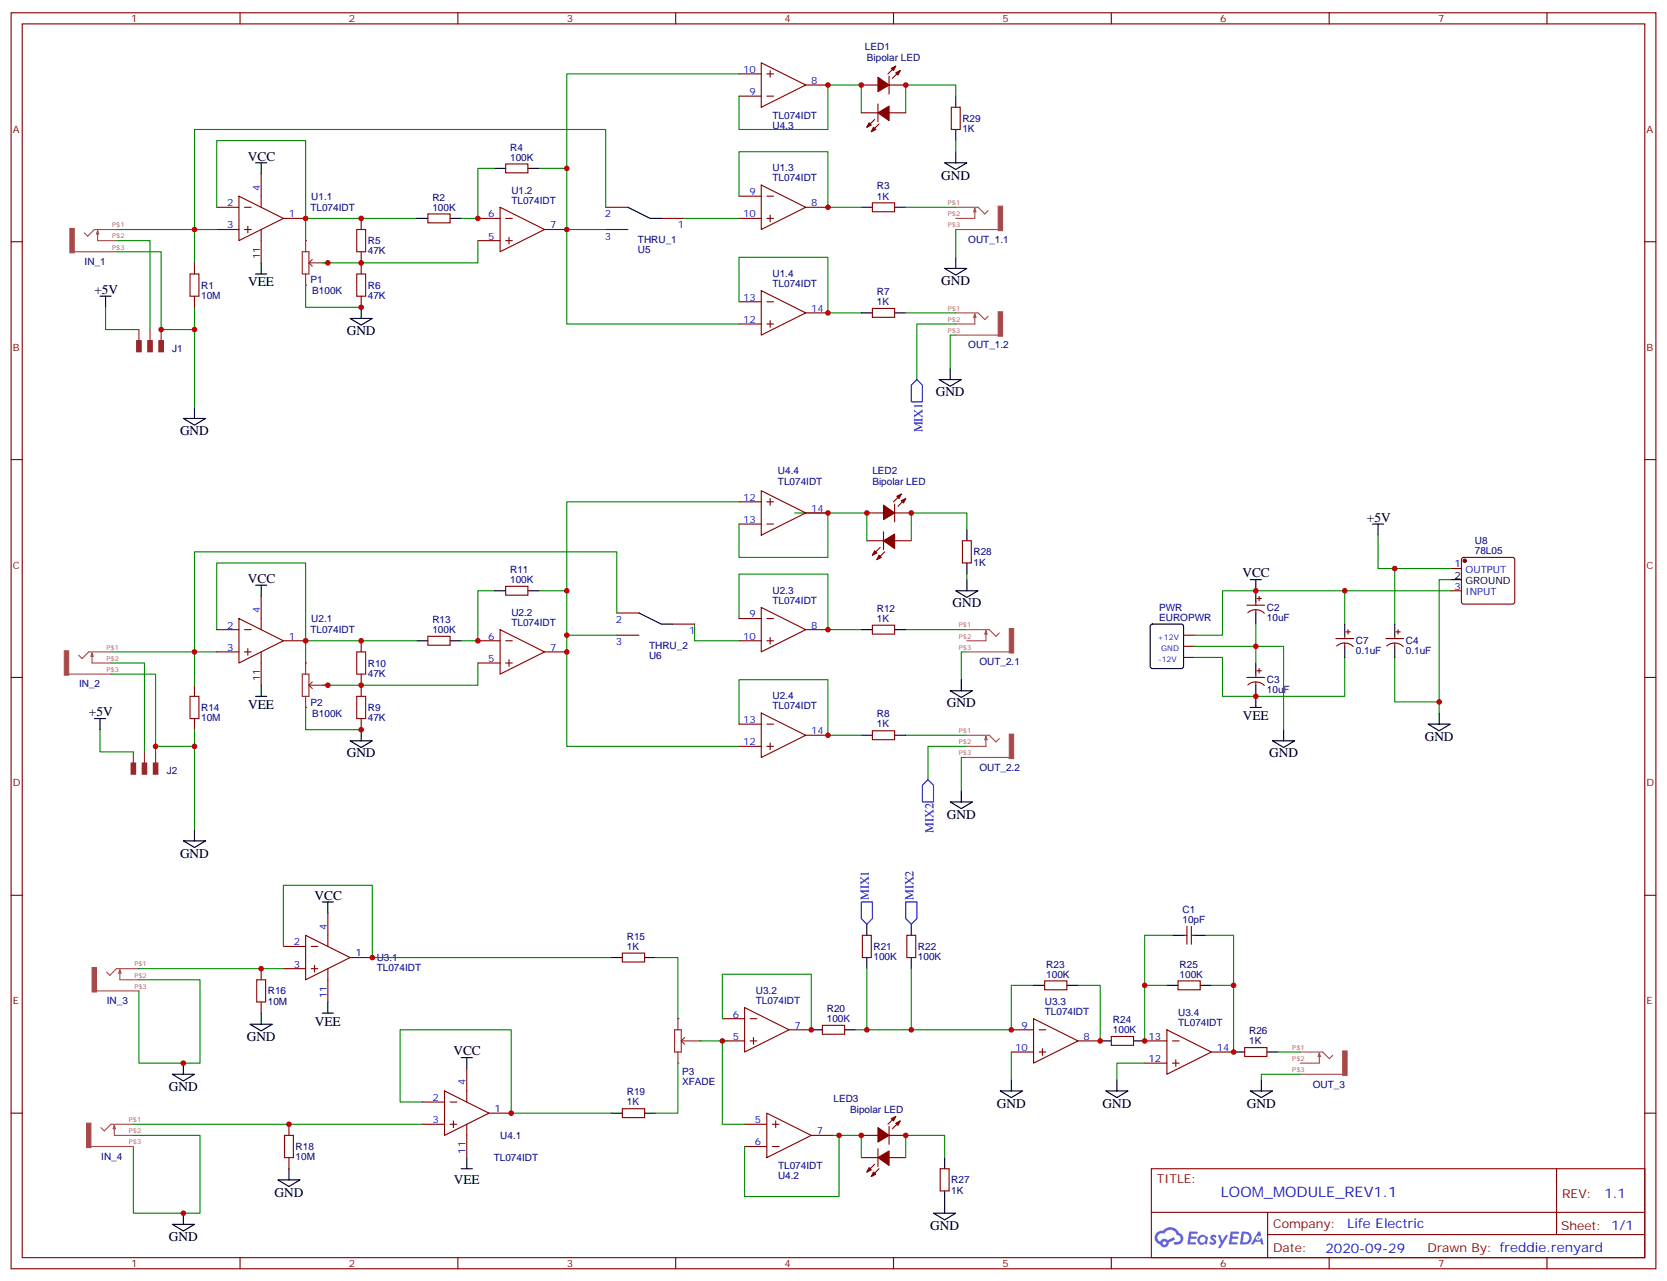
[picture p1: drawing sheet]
<svg xmlns="http://www.w3.org/2000/svg" width="529mm" height="407mm" viewBox="0 0 529 407" stroke-linecap="round" stroke-linejoin="round" font-family="sans-serif">
<g fill="none" stroke="#870000" stroke-width=".35">
<path d="M3.5 4.1h522.1v398.6h-522.1zM7.1 7.6h515v391.6h-515zM76.2 4.1v3.5M145.3 4.1v3.5M214.5 4.1v3.5M283.6 4.1v3.5M352.8 4.1v3.5M421.9 4.1v3.5M491.1 4.1v3.5M3.5 76.7h3.6M522.1 76.7h3.5M3.5 145.9h3.6"/>
<path d="M522.1 145.9h3.5M3.5 215h3.6M522.1 215h3.5M3.5 284.2h3.6M522.1 284.2h3.5M3.5 353.3h3.6M522.1 353.3h3.5M365.5 370.9h156.6v28.3h-156.6zM494.1 371v20.8M76.2 399.2v3.5M145.3 399.2v3.5M214.5 399.2v3.5"/>
<path d="M283.6 399.2v3.5M352.8 399.2v3.5M365.5 384.8h156.5M402.4 391.8h119.6M402.4 384.8v14.1M421.9 399.2v3.5M491.1 399.2v3.5"/>
</g>
<g fill="#5487ff">
<path d="M384.5 392.1a1.22 1.22 0 0 1 1.7 .3l-.4 .6a.47 .47 0 0 0-.3-.4 .47 .47 0 0 0-.6 .1l.2 .3a1.14 1.14 0 0 1 .8 1.7 1.14 1.14 0 0 1-1.9 0l-.2-.2 .4-.5 .8 .4a.29 .29 0 0 0 .3-.2 .29 .29 0 0 0-.3-.4 1.04 1.04 0 0 1-.5-1.7z"/>
<path d="M377.5 390.9h2.3l.4 .2-.2 .5h-1.8l-.1 .9h1.5l.3 .3-.4 .4h-1.5l-.2 1.1 1.7 .1 .2 .3-.2 .3h-2.6z"/>
<path d="M390.6 390.9l2.7 .2-.1 .5h-1.9l-.1 .9h1.5l.4 .3-.4 .4h-1.6l-.2 1.1 1.8 .1 .2 .3-.2 .3h-2.7z"/>
<path d="M399.4 390.9h.7l.3 1.2-.6 .3a.69 .69 0 0 0-1 .3 .69 .69 0 0 0 .4 1 .69 .69 0 0 0 .9-.6l.5-.3 .5 2.2h-.7l-.3-.9h-1.7l-.5 .9h-.9z"/>
<path d="M386.6 392h.8l.6 1.8 1.1-1.8h.8l-2.5 4.1h-.8l.9-1.5z"/>
<path d="M394.2 390.9l-.6 4.1h1.3a2.11 2.11 0 0 0 2.5-2.1 2.11 2.11 0 0 0-2.6-2zM394.9 391.6a1.43 1.43 0 0 1 1.6 1.6 1.43 1.43 0 0 1-2 1.1z"/>
<path d="M380.5 392.5a1.54 1.54 0 0 0-.1 2.1 1.54 1.54 0 0 0 2.1 .2l.7 .2 .2-2.3-.5-.3a1.49 1.49 0 0 0-2.4 .1zM380.7 393.5a.95 .95 0 0 1 1.9 0 .95 .95 0 0 1-1.9 0z"/>
<path d="M367.2 391.2a2.18 2.18 0 0 0 1 3.8 1.44 1.44 0 0 0 1.7 .9 1.44 1.44 0 0 0 1.1-1.5l2.1-1-.5-.7-1.9 .9a1.47 1.47 0 0 0-2.4 .5 1.39 1.39 0 0 1-.7-2 1.39 1.39 0 0 1 2-.4 2.12 2.12 0 0 1 2.2-1.3 2.12 2.12 0 0 1 1.8 1.6 1.14 1.14 0 0 1 1.1 1.5 1.14 1.14 0 0 1-1.6 .7 .43 .43 0 0 0-.5 .3 .43 .43 0 0 0 .4 .5 1.98 1.98 0 0 0 2.5-1.2 1.98 1.98 0 0 0-1.3-2.5 3.1 3.1 0 0 0-5.2-.7l-.9 .1zM369.1 394.5a.55 .55 0 0 1 1.1 0 .55 .55 0 0 1-1.1 0z"/>
<circle cx="399.4" cy="393" r=".26"/>
</g>
<g fill="none" stroke="#870000" stroke-width=".35">
<path d="M82.9 55.2v10.6M160.5 52h7.1v2.9h-7.1zM241.7 58.7l14.1 7.1-14.1 7zM68.8 72.8h7M68.8 65.8h7M75.8 62.3l14.2 7-14.2 7.1zM77.6 72.8h2.1M77.6 65.8h2.1M78.7 71.8v2.1M82.9 72.8v10.6M90 69.3h7M114.7 69.3v3.5"/>
<path d="M114.7 79.9v7.1M135.8 67.9h7.1v2.8h-7.1zM151.7 69.3h7M151.7 76.4h7M158.7 65.8l14.2 7-14.2 7.1zM160.5 69.3h2.1M160.5 76.4h2.1M161.6 75.3v2.1M172.9 72.8h7M234.6 69.3h7.1M234.6 62.3h7.1M243.4 69.3h2.1"/>
<path d="M243.4 62.3h2.1M244.5 68.3v2.1M255.8 65.8h7M276.9 64.4h7.1v2.8h-7.1zM61.7 83.4v3.6M61.7 94v3.5M114.7 94v3.5M234.6 95.8h7.1M241.7 92.3l14.1 7-14.1 7.1zM243.4 95.8h2.1M255.8 99.3h7M234.6 102.8h7.1"/>
<path d="M243.4 102.8h2.1M244.5 101.8v2.1M97 296.9l14.1 7-14.1 7.1zM104.1 289.8v10.6M90 300.4h7M90 307.4h7M98.8 300.4h2.1M98.8 307.4h2.1M99.8 306.4v2.1M104.1 307.4v10.6M111.1 303.9h7.1M236.4 319.8l14.1 7-14.1 7.1z"/>
<path d="M229.3 330.4h7.1M229.3 323.3h7.1M238.1 330.4h2.1M238.1 323.3h2.1M239.2 329.3v2.1M250.5 326.8h7M321 326.8h7.1M321 333.9h7.1M328.1 323.3l14.1 7.1-14.1 7zM329.8 326.8h2.2M329.8 333.9h2.2M330.9 332.8v2.2"/>
<path d="M342.2 330.4h7M363.4 330.4h7M363.4 337.4h7M370.4 326.8l14.1 7.1-14.1 7.1zM372.2 330.4h2.1M372.2 337.4h2.1M373.2 336.4v2.1M384.5 333.9h7.1"/>
</g>
<path d="M23.6 79.9h9.9M31 73.2v3.2h2.5M31 73.2l.3 1.1h-.7zM33.5 72.8h-3.6l-2.1 2.2-1-1.1M33.6 79.9h3.4M33.6 76.4h3.4M33.6 72.8h3.4" fill="none" stroke="#a64a4a" stroke-width=".35"/>
<path d="M22.2 72.5h1.4v7.8h-1.4z" fill="#a64a4a" stroke="#a64a4a" stroke-width=".32"/>
<path d="M157 53.4h-5.3v15.9h-5.3M37 76.4h10.6v28.2M37 79.9h14.2v24.7h10.5v-7.1M37 72.8h31.8M61.7 72.8v10.6M68.8 65.8v-21.2h28.2v24.7h35.3M151.7 76.4v7h-37" fill="none" stroke="#008700" stroke-width=".35"/>
<path d="M96 79.9h2.1v7.1h-2.1zM97 76.4v3.5M97 87v3.5M98.4 83.4h5.7M99.1 82.4l-1 1 1 1.1M44.1 104.6v3.5M46.9 109.9h.7M47.6 104.6v3.5M51.2 104.6v3.5" fill="none" stroke="#8c2424" stroke-width=".35"/>
<g fill="#8c2424" stroke="#8c2424" stroke-width=".35">
<path d="M46.9 108.1h1.4v3.6h-1.4z"/>
<path d="M50.4 108.1h1.5v3.6h-1.5z"/>
<path d="M43.4 108.1h1.4v3.6h-1.4z"/>
</g>
<path d="M113.2 72.8h2.9v7.1h-2.9zM60.3 87h2.8v7h-2.8zM113.2 87h2.9v7h-2.9z" fill="none" stroke="#a10000" stroke-width=".35"/>
<path d="M157 53.4h3.5M167.6 53.4h3.5M132.3 69.3h3.5M142.9 69.3h3.5M273.4 65.8h3.5M284 65.8h3.5M114.7 97.5v3.6M111.1 101.1h7.1l-3.5 2.1z" fill="none" stroke="#000" stroke-width=".35"/>
<g fill="#8c2424">
<circle cx="97" cy="90.5" r=".18"/>
<circle cx="97" cy="76.4" r=".18"/>
<circle cx="104.1" cy="83.4" r=".18"/>
</g>
<path d="M214.1 326.8h2.2v7.1h-2.2zM215.2 323.3v3.5M215.2 333.9v3.5M216.6 330.4h5.6M217.3 329.3l-1 1.1 1 1" fill="none" stroke="#8c2424" stroke-width=".35"/>
<g fill="#8c2424">
<circle cx="215.2" cy="337.4" r=".18"/>
<circle cx="215.2" cy="323.3" r=".18"/>
<circle cx="222.2" cy="330.4" r=".18"/>
</g>
<g fill="none" stroke="#008700" stroke-width=".35">
<path d="M171.1 53.4h8.8v19.4h12.4M97 69.3v7.1M179.9 72.8v30h54.7M217 69.3h17.6M234.6 62.3v-14.1h28.2v17.6h10.6M287.5 65.8h15.9M303.4 72.8v8.9M33.5 97.5v7.1h10.6M97 90.5v7h17.7M102.3 83.4h12.4M234.6 95.8v-14.1h28.2v17.6h10.6M171.1 187.5h8.8v14.1h15.9"/>
<path d="M195.8 194.6v-19.4h-134.1v31.7M220.5 198.1v5.3h14.1M234.6 196.3v-14.1h28.2v17.6h10.6M287.5 199.8h19.4M97 203.4v7M102.3 217.5h12.4M179.9 201.6v35.3h54.7M306.9 206.9h-1.7v8.8M31.7 231.6v7.1h10.6M97 224.5v7.1h17.7M234.6 229.8v-14.1h28.2v17.7h10.6M287.5 233.4h19.4"/>
<path d="M306.9 236.9h-12.3v10.6M306.9 240.4h-1.7v10.6"/>
</g>
<path d="M192.3 65.8h7M192.3 72.8h7M209.9 69.3h7.1M276.9 97.9h7.1v2.8h-7.1zM195.8 194.6h7M213.4 198.1h7.1M195.8 201.6h7M276.9 232h7.1v2.8h-7.1z" fill="none" stroke="#870000" stroke-width=".35"/>
<g fill="none" stroke="#000" stroke-width=".35">
<path d="M81.1 51.7h3.6M82.9 51.7v3.5M199.3 65.8l7.1 3.5h3.5M31.7 94h3.6M33.5 94v3.5M81.1 87h3.6M82.9 83.4v3.6M273.4 99.3h3.5M284 99.3h3.5M299.9 85.2h7l-3.5 2.1zM303.4 81.7v3.5M301.6 116.9v3.6"/>
<path d="M298.1 120.5h7.1l-3.6 2.1zM81.1 185.7h3.6M82.9 185.7v3.6M202.8 194.6l7.1 3.5h3.5M82.9 217.5v3.5M301.6 219.3h7.1l-3.5 2.1zM305.2 215.7v3.6M30 228.1h3.5M31.7 228.1v3.5M81.1 221h3.6M273.4 233.4h3.5M284 233.4h3.5"/>
<path d="M301.6 254.5h7.1l-3.5 2.1zM305.2 251v3.5"/>
</g>
<g fill="none" stroke="#a64a4a" stroke-width=".35">
<path d="M303.4 72.8h3.5M303.4 69.3h3.5M303.4 65.8h3.5M307 72.8h9.9M307 65.8h3.5l2.1 2.1 1.1-1M309.4 66.1v3.2h-2.4M309.4 66.1l.4 1.1h-.7zM303.4 99.3h3.5M307 99.3h3.5l2.1 2.1 1.1-1M309.4 99.7v3.1h-2.4M309.4 99.7l.4 1h-.7zM303.4 106.4h3.5"/>
<path d="M303.4 102.8h3.5M307 106.4h9.9M306.9 199.8h3.5M310.5 199.8h3.5l2.1 2.2 1.1-1.1M306.9 206.9h3.5M306.9 203.4h3.5M310.5 206.9h9.9M313 200.2v3.2h-2.5M313 200.2l.3 1.1h-.7zM306.9 236.9h3.5M306.9 233.4h3.5M310.5 233.4h3.5l2.1 2.1 1.1-1.1"/>
<path d="M313 233.7v3.2h-2.5M313 233.7l.3 1.1h-.7zM306.9 240.4h3.5M310.5 240.4h9.9"/>
</g>
<g fill="#a64a4a" stroke="#a64a4a" stroke-width=".32">
<path d="M316.9 65.4h1.4v7.8h-1.4z"/>
<path d="M316.9 99h1.4v7.7h-1.4z"/>
<path d="M320.4 233h1.4v7.8h-1.4z"/>
<path d="M320.4 199.5h1.4v7.8h-1.4z"/>
</g>
<path d="M291 120.5l1.8 1.7v5.3h-3.5v-5.3zM294.6 247.5l1.7 1.7v5.3h-3.5v-5.3z" fill="none" stroke="#00f" stroke-width=".35"/>
<path d="M96 214h2.1v7h-2.1zM97 210.4v3.6M98.4 217.5h5.7M99.1 216.4l-1 1.1 1 1M97 221v3.5" fill="none" stroke="#8c2424" stroke-width=".35"/>
<g fill="#8c2424">
<circle cx="97" cy="224.5" r=".18"/>
<circle cx="97" cy="210.4" r=".18"/>
<circle cx="104.1" cy="217.5" r=".18"/>
</g>
<g fill="none" stroke="#008700" stroke-width=".35">
<path d="M234.6 30.5v10.6h28.2v-14.1h10.6v8.8M234.6 23.5h-54.7v29.9M303.4 30.5v-3.5h-15.9v8.8M303.4 44.6v3.6M192.3 65.8v-24.7h-130.6v31.7M287.5 99.3h15.9M61.7 104.6v24.7M303.4 102.8h-12.4v17.7M303.4 106.4h-1.8v10.5M234.6 159.3h-54.7v28.2M252.2 162.8h10.6M262.8 162.8v14.1h-28.2v-10.6"/>
<path d="M262.8 162.8h12.4v8.8M306.9 168.1v-5.3h-17.6v8.8M437.4 169.9v10.5h23M68.8 199.8v-21.1h28.2v24.7h35.3M157 187.5h-5.3v15.9h-5.3M306.9 182.2v1.8M398.6 198.1v12.3M426.9 198.1v-10.6h-38.8v14.1h-8.9M426.9 187.5h33.5M442.7 180.4v17.7M460.4 184h-3.6v42.3M35.3 210.4h10.6v28.3"/>
<path d="M35.3 214h14.1v24.7M35.3 206.9h33.5M61.7 206.9v10.6M151.7 210.4v7.1h-37M379.2 208.7h8.9v12.3h38.8v-12.3M379.2 205.1h28.3v26.5M442.7 208.7v14.1h14.1M49.4 236.9h12.3M61.7 231.6v31.7M372.2 296.9h-8.8v15.8M382.8 296.9h8.8v15.8M44.1 311h19.4v26.4h-19.4v-22.9"/>
<path d="M44.1 307.4h45.9M90 300.4v-19.4h28.2v22.9h75.8M208.1 303.9h7.1v19.4M275.2 307.4v19.4h-3.6M289.3 307.4v19.4M328.1 312.7h-7.1v14.1h-45.8M342.2 312.7h7v17.7M370.4 312.7h-7v17.7M384.5 312.7h7.1v21.2M215.2 337.4v15.9h-7.1M222.2 330.4h8.9M229.3 323.3v-14.1h28.2v17.6"/>
<path d="M229.3 330.4v26.4h7.1M321 333.9v8.8M363.4 337.4h-8.9v5.3M405.7 333.9h7M42.3 356.8h91.8M134.1 349.8h-7.1v-23h35.3v26.5h31.7M412.7 341h-12.3v1.7M42.3 360.4h21.2v24.7h-21.2v-21.2M264.6 360.4h8.8v7M266.3 360.4v19.4h-29.9v-15.9M287.5 367.4v-7h12.4v7"/>
</g>
<g fill="none" stroke="#000" stroke-width=".35">
<path d="M303.4 30.5v3.5M299.9 51.7h7l-3.5 2.1zM303.4 41.1v3.5M303.4 48.2v3.5M58.2 132.8h7.1l-3.6 2.1zM61.7 129.3v3.5M306.9 168.1v3.5M306.9 178.7v3.5M435.7 166.3h3.5M437.4 166.3v3.6M157 187.5h3.5M167.6 187.5h3.5"/>
<path d="M273.4 199.8h3.5M284 199.8h3.5M303.4 187.5h7l-3.5 2.1zM306.9 184v3.5M365.4 198.3l.4-.2h9.2l.5 .2 .2 .5v12.7l-.2 .5-.5 .2h-9.2l-.5-.2-.2-.5v-12.7zM396.9 184h3.5M398.6 184v7M398.6 194.6v3.5M426.9 198.1v3.5M442.7 198.1v3.5M460.4 184h3.5M132.3 203.4h3.5"/>
<path d="M142.9 203.4h3.5M398.6 210.4v3.6M398.6 217.5v7M426.9 205.1v3.6M442.7 205.1v3.6M111.1 235.1h7.1l-3.5 2.1zM114.7 231.6v3.5M396.9 224.5h3.5M403.9 235.1h7.1l-3.5 2.1zM407.5 231.6v3.5M453.3 229.8h7.1l-3.6 2.2zM456.8 226.3v3.5"/>
<path d="M58.2 266.9h7.1l-3.6 2.1zM61.7 263.3v3.6M102.3 286.3h3.5M104.1 286.3v3.5M275.2 293.3v3.6M289.3 293.3v3.6M372.2 296.9h3.5M379.2 296.9h3.6M104.1 318v3.6M194 303.9h3.6M204.6 303.9h3.5M275.2 303.9v3.5"/>
<path d="M289.3 303.9v3.5M328.1 312.7h3.5M338.7 312.7h3.5M370.4 312.7h3.5M381 312.7h3.5M58.2 337.4v3.6M79.4 325.1h7l-3.5 2.1zM82.9 321.6v3.5M102.3 321.6h3.5M146.4 335.7h3.5M148.2 335.7v3.5M257.5 326.8h3.6"/>
<path d="M268.1 326.8h3.5M349.2 330.4h3.6M359.8 330.4h3.6M391.6 333.9h3.5M402.2 333.9h3.5M54.7 341h7l-3.5 2.1zM194 353.3h3.6M204.6 353.3h3.5M317.5 346.3h7.1l-3.6 2.1zM321 342.7v3.6M351 346.3h7.1l-3.6 2.1zM354.5 342.7v3.6"/>
<path d="M396.9 346.3h7l-3.5 2.1zM400.4 342.7v3.6M88.2 374.5h7l-3.5 2.1zM91.7 370.9v3.6M146.4 370.9h3.5M148.2 367.4v3.5M299.9 367.4v3.5M299.9 378v7.1M54.7 388.6h7l-3.5 2.1zM58.2 385.1v3.5M296.3 385.1h7.1l-3.5 2.1z"/>
</g>
<path d="M113.2 206.9h2.9v7.1h-2.9zM60.3 221h2.8v7.1h-2.8zM113.2 221h2.9v7.1h-2.9zM81.5 311h2.8v7h-2.8zM90.3 360.4h2.8v7h-2.8z" fill="none" stroke="#a10000" stroke-width=".35"/>
<g fill="none" stroke="#870000" stroke-width=".35">
<path d="M241.7 19.9l14.1 7.1-14.1 7zM234.6 30.5h7.1M234.6 23.5h7.1M243.4 30.5h2.1M243.4 23.5h2.1M244.5 22.4v2.1M255.8 27h7M273.4 27h5.3M273.4 35.8h5.3M277.6 37.9l-2.4 2.5M278.7 33v5.6M279 39.3l-2.4 2.5"/>
<path d="M282.2 24.2v5.6M282.2 27h5.3M282.2 35.8h5.3M284.3 21l-2.4 2.5M285.8 22.4l-2.5 2.5M302 34h2.8v7.1h-2.8zM234.6 159.3h7.1M241.7 155.8l14.1 7-14.1 7.1zM243.4 159.3h2.1M244.5 158.2v2.1M284 160v5.6M286.1 156.8l-2.5 2.5"/>
<path d="M287.5 158.2l-2.5 2.5M234.6 166.3h7.1M243.4 166.3h2.1M255.8 162.8h7M275.2 162.8h5.3M275.2 171.6h5.3M279.4 173.7l-2.5 2.5M280.5 168.8v5.6M280.8 175.2l-2.5 2.4M284 162.8h5.3M284 171.6h5.3M305.5 171.6h2.8v7.1h-2.8z"/>
<path d="M464.1 177.1l.5-.2h15.5l.5 .2 .2 .5v13.4l-.2 .5-.5 .2h-15.5l-.5-.2-.2-.5v-13.4zM68.8 199.8h7M75.8 196.3l14.2 7.1-14.2 7zM77.6 199.8h2.1M82.9 189.3v10.5M158.7 199.8l14.2 7.1-14.2 7.1zM160.5 186.1h7.1v2.8h-7.1zM234.6 196.3h7.1M241.7 192.8l14.1 7-14.1 7.1zM243.4 196.3h2.1M255.8 199.8h7M276.9 198.4h7.1v2.9h-7.1z"/>
<path d="M395.8 192.1h5.7M396.1 194.5a3.8 3.8 0 0 1 5.2 .1M398.6 191v1.1M398.6 193.5v1.1M399 190h1.4M399.7 189.3v1.4M427.9 199.8v1.5M443.8 199.8v1.5M460.4 180.4h3.5M460.4 187.5h3.5M61.7 217.5v3.5M68.8 206.9h7"/>
<path d="M77.6 206.9h2.1M78.7 205.8v2.2M82.9 206.9v10.6M90 203.4h7M114.7 203.4v3.5M114.7 214v7M135.8 202h7.1v2.8h-7.1zM151.7 203.4h7M151.7 210.4h7M160.5 203.4h2.1M160.5 210.4h2.1M161.6 209.4v2.1"/>
<path d="M172.9 206.9h7M234.6 203.4h7.1M243.4 203.4h2.1M244.5 202.3v2.1M375.7 208.7h3.5M375.7 205.1h3.5M375.7 201.6h3.5M395.8 215h5.7M396.1 217.4a3.8 3.8 0 0 1 5.2 .2M398.6 214v1M398.6 216.4v1.1M399 212.9h1.4"/>
<path d="M399.7 212.2v1.4M424 202.7h5.7M424.3 205.1a3.8 3.8 0 0 1 5.3 .1M426.9 201.6v1.1M426.9 204.1v1M427.2 200.6h1.4M439.9 202.7h5.7M440.2 205.1a3.8 3.8 0 0 1 5.2 .1M442.7 201.6v1.1M442.7 204.1v1M443.1 200.6h1.4M61.7 228.1v3.5"/>
<path d="M114.7 228.1v3.5M234.6 229.8h7.1M234.6 236.9h7.1M241.7 226.3l14.1 7.1-14.1 7zM243.4 229.8h2.1M243.4 236.9h2.1M244.5 235.8v2.1M255.8 233.4h7M273.8 296.9h2.8v7h-2.8zM287.9 296.9h2.8v7h-2.8zM375.7 296.9h1.1M376.8 294v5.7"/>
<path d="M378.2 294v5.7M378.2 296.9h1M82.9 307.4v3.6M82.9 318v3.6M197.6 302.5h7v2.8h-7zM331.6 311.3h7.1v2.8h-7.1zM373.9 311.3h7.1v2.8h-7.1zM148.2 339.2v10.6M261.1 325.4h7v2.9h-7zM352.8 329h7v2.8h-7zM395.1 332.5h7.1v2.8h-7.1zM91.7 356.8v3.6"/>
<path d="M134.1 349.8h7M134.1 356.8h7M141.1 346.3l14.1 7-14.1 7.1zM142.9 349.8h2.1M142.9 356.8h2.1M143.9 355.8v2.1M148.2 356.8v10.6M155.2 353.3h7.1M197.6 351.9h7v2.8h-7zM236.4 356.8h7M243.4 353.3l14.1 7.1-14.1 7zM245.2 356.8h2.1"/>
<path d="M246.2 355.8v2.1M282.2 357.5v5.7M284.3 354.4l-2.4 2.4M285.8 355.8l-2.5 2.4M91.7 367.4v3.5M236.4 363.9h7M245.2 363.9h2.1M257.5 360.4h7.1M273.4 360.4h5.3M273.4 367.4h5.3M277.6 369.5l-2.4 2.5M278.7 364.6v5.6"/>
<path d="M279 370.9l-2.4 2.5M282.2 360.4h5.3M282.2 367.4h5.3M298.4 370.9h2.9v7.1h-2.9z"/>
</g>
<path d="M42.3 238.7v3.5M45.9 238.7v3.5M49.4 238.7v3.5M45.2 243.9h.7" fill="none" stroke="#8c2424" stroke-width=".35"/>
<g fill="#8c2424" stroke="#8c2424" stroke-width=".35">
<path d="M45.2 242.2h1.4v3.5h-1.4z"/>
<path d="M48.7 242.2h1.4v3.5h-1.4z"/>
<path d="M41.6 242.2h1.4v3.5h-1.4z"/>
</g>
<g fill="none" stroke="#a64a4a" stroke-width=".35">
<path d="M21.8 214h9.9M29.2 207.3v3.1h2.5M29.2 207.3l.4 1h-.7zM31.7 206.9h-3.5l-2.2 2.1-1-1M31.8 214h3.5M31.8 210.4h3.5M31.8 206.9h3.5M30.6 314.5h9.9M38 307.8v3.2h2.5M38 307.8l.4 1.1h-.7zM40.5 307.4h-3.5l-2.1 2.2-1.1-1.1M40.6 314.5h3.5"/>
<path d="M40.6 311h3.5M40.6 307.4h3.5M412.7 337.4h3.5M412.7 333.9h3.5M416.3 333.9h3.6l2.1 2.1 1-1M418.8 334.3v3.1h-2.5M418.8 334.3l.4 1h-.7zM36.3 357.2v3.2h2.4M36.3 357.2l.3 1h-.7zM38.7 356.8h-3.5l-2.1 2.2-1.1-1.1M38.9 356.8h3.4M412.7 341h3.5"/>
<path d="M416.3 341h9.9M28.9 363.9h9.8M38.9 363.9h3.4M38.9 360.4h3.4"/>
</g>
<g fill="#a64a4a" stroke="#a64a4a" stroke-width=".32">
<path d="M20.4 206.6h1.4v7.7h-1.4z"/>
<path d="M29.2 307.1h1.4v7.8h-1.4z"/>
<path d="M27.5 356.5h1.4v7.7h-1.4z"/>
<path d="M426.2 333.6h1.4v7.7h-1.4z"/>
</g>
<path d="M273.4 286.3h3.5v5.3l-1.7 1.7-1.8-1.7zM287.5 286.3h3.5v5.3l-1.7 1.7-1.8-1.7z" fill="none" stroke="#00f" stroke-width=".35"/>
<g fill="#870000" stroke="#870000" stroke-width=".35">
<path d="M284.3 356.5l1.5-.7-.8 1.4z"/>
<path d="M282.9 355.1l1.4-.7-.7 1.4z"/>
<path d="M278.7 357.9l3.5 2.5-3.5 2.1z"/>
<path d="M286.1 158.9l1.4-.7-.7 1.4z"/>
<path d="M284.7 157.5l1.4-.7-.7 1.4z"/>
<path d="M280.5 160.3l3.5 2.5-3.5 2.1z"/>
<path d="M284.3 23.1l1.5-.7-.8 1.4z"/>
<path d="M282.9 21.7l1.4-.7-.7 1.4z"/>
<path d="M278.7 24.5l3.5 2.5-3.5 2.1z"/>
<path d="M275.9 39l.7 .7-1.4 .7z"/>
<path d="M277.3 40.4l.7 .7-1.4 .7z"/>
<path d="M278.7 35.8l3.5-2.1v4.6z"/>
<path d="M277.6 174.8l.7 .7-1.4 .7z"/>
<path d="M279 176.2l.8 .7-1.5 .7z"/>
<path d="M280.5 171.6l3.5-2.1v4.6z"/>
<path d="M275.9 370.6l.7 .7-1.4 .7z"/>
<path d="M277.3 372l.7 .7-1.4 .7z"/>
<path d="M278.7 367.4l3.5-2.1v4.6z"/>
<circle cx="465" cy="178" r=".53"/>
</g>
<g fill="#c00">
<circle cx="61.7" cy="72.8" r=".88"/>
<circle cx="51.2" cy="104.6" r=".88"/>
<circle cx="97" cy="69.3" r=".88"/>
<circle cx="114.7" cy="69.3" r=".88"/>
<circle cx="114.7" cy="83.4" r=".88"/>
<circle cx="114.7" cy="97.5" r=".88"/>
<circle cx="104.1" cy="83.4" r=".88"/>
<circle cx="151.7" cy="69.3" r=".88"/>
<circle cx="179.9" cy="72.8" r=".88"/>
<circle cx="262.8" cy="65.8" r=".88"/>
<circle cx="262.8" cy="99.3" r=".88"/>
<circle cx="262.8" cy="233.4" r=".88"/>
<circle cx="262.8" cy="199.8" r=".88"/>
<circle cx="151.7" cy="203.4" r=".88"/>
<circle cx="104.1" cy="217.5" r=".88"/>
<circle cx="114.7" cy="231.6" r=".88"/>
<circle cx="114.7" cy="217.5" r=".88"/>
<circle cx="61.7" cy="206.9" r=".88"/>
<circle cx="97" cy="203.4" r=".88"/>
<circle cx="114.7" cy="203.4" r=".88"/>
<circle cx="58.2" cy="337.4" r=".88"/>
<circle cx="118.2" cy="303.9" r=".88"/>
<circle cx="58.2" cy="385.1" r=".88"/>
<circle cx="257.5" cy="326.8" r=".88"/>
<circle cx="275.2" cy="326.8" r=".88"/>
<circle cx="289.3" cy="326.8" r=".88"/>
<circle cx="321" cy="326.8" r=".88"/>
<circle cx="349.3" cy="330.4" r=".88"/>
<circle cx="363.4" cy="330.4" r=".88"/>
<circle cx="363.4" cy="312.7" r=".88"/>
<circle cx="391.6" cy="312.7" r=".88"/>
<circle cx="391.6" cy="333.9" r=".88"/>
<circle cx="398.6" cy="205.1" r=".88"/>
<circle cx="398.6" cy="187.5" r=".88"/>
<circle cx="398.6" cy="221" r=".88"/>
<circle cx="426.9" cy="187.5" r=".88"/>
<circle cx="442.7" cy="180.4" r=".88"/>
<circle cx="456.8" cy="222.8" r=".88"/>
<circle cx="229.3" cy="330.4" r=".88"/>
<circle cx="179.9" cy="187.5" r=".88"/>
<circle cx="179.9" cy="53.4" r=".88"/>
<circle cx="91.7" cy="356.8" r=".88"/>
<circle cx="162.3" cy="353.3" r=".88"/>
<circle cx="82.9" cy="307.4" r=".88"/>
<circle cx="179.9" cy="201.6" r=".88"/>
<circle cx="179.9" cy="206.9" r=".88"/>
<circle cx="61.7" cy="104.6" r=".88"/>
<circle cx="287.5" cy="27" r=".88"/>
<circle cx="273.4" cy="27" r=".88"/>
<circle cx="262.8" cy="27" r=".88"/>
<circle cx="262.8" cy="162.8" r=".88"/>
<circle cx="275.2" cy="162.8" r=".88"/>
<circle cx="289.3" cy="162.8" r=".88"/>
<circle cx="61.7" cy="236.9" r=".88"/>
<circle cx="49.4" cy="236.9" r=".88"/>
<circle cx="287.5" cy="360.4" r=".88"/>
<circle cx="273.4" cy="360.4" r=".88"/>
<circle cx="266.3" cy="360.4" r=".88"/>
</g>
<text font-size="4.6" fill="#00f" x="387.6" y="380">LOOM_MODULE_REV1.1</text>
<g font-size="4.2">
<text x="78.7" y="51">VCC</text>
<text x="298.8" y="57">GND</text>
<text x="30" y="93.3">+5V</text>
<text x="78.8" y="90.9">VEE</text>
<text x="298.8" y="90.5">GND</text>
<text x="110.1" y="106.4">GND</text>
<text x="297" y="125.8">GND</text>
<text x="57.1" y="138.1">GND</text>
<text x="433.9" y="165.6">+5V</text>
<text x="78.7" y="185">VCC</text>
<text x="394.4" y="183.3">VCC</text>
<text x="302.3" y="192.8">GND</text>
<text x="28.2" y="227.4">+5V</text>
<text x="78.8" y="225">VEE</text>
<text x="300.6" y="224.5">GND</text>
<text x="394.5" y="228.5">VEE</text>
<text x="452.3" y="235.1">GND</text>
<text x="110.1" y="240.4">GND</text>
<text x="402.9" y="240.4">GND</text>
<text x="300.6" y="259.8">GND</text>
<text x="57.1" y="272.2">GND</text>
<text x="99.8" y="285.6">VCC</text>
<text x="100" y="325.5">VEE</text>
<text x="78.3" y="330.4">GND</text>
<text x="143.9" y="335">VCC</text>
<text x="53.6" y="346.3">GND</text>
<text x="316.4" y="351.5">GND</text>
<text x="350" y="351.5">GND</text>
<text x="395.8" y="351.5">GND</text>
<text x="144.1" y="375.9">VEE</text>
<text x="87.1" y="379.8">GND</text>
<text x="53.6" y="393.9">GND</text>
<text x="295.3" y="390.3">GND</text>
</g>
<g font-size="4.2" fill="#00f">
<text x="509.3" y="380.2">1.1</text>
<text x="427.7" y="389.8">Life Electric</text>
<text x="420.7" y="397.6">2020-09-29</text>
</g>
<g font-size="3.9" fill="#00f">
<text x="292.8" y="137.3" transform="rotate(-90 292.8 137.3)">MIX1</text>
<text x="296.3" y="264.3" transform="rotate(-90 296.3 264.3)">MIX2</text>
<text x="275.7" y="285.7" transform="rotate(-90 275.7 285.7)">MIX1</text>
<text x="289.9" y="285.8" transform="rotate(-90 289.9 285.8)">MIX2</text>
</g>
<g font-size="3.9" fill="#800">
<text x="367.2" y="375.5">TITLE:</text>
<text x="495.9" y="380.2">REV:</text>
<text x="404.1" y="389.7">Company:</text>
<text x="495.5" y="390.3">Sheet: 1/1</text>
<text x="404.1" y="397.4">Date:</text>
<text x="453.2" y="397.5">Drawn By: freddie.renyard</text>
</g>
<g font-size="3.2" fill="#800">
<text x="41.6" y="7.1">1</text>
<text x="110.8" y="7.1">2</text>
<text x="179.9" y="7.1">3</text>
<text x="249.1" y="7.1">4</text>
<text x="318.2" y="7.1">5</text>
<text x="387.3" y="7.1">6</text>
<text x="456.5" y="7.1">7</text>
<text x="4.1" y="42.2">A</text>
<text x="522.6" y="42.2">A</text>
<text x="4.1" y="111.3">B</text>
<text x="522.6" y="111.3">B</text>
<text x="4.1" y="180.4">C</text>
<text x="522.6" y="180.4">C</text>
<text x="4.1" y="249.6">D</text>
<text x="522.6" y="249.6">D</text>
<text x="4.1" y="318.7">E</text>
<text x="522.6" y="318.7">E</text>
<text x="41.6" y="402.2">1</text>
<text x="110.8" y="402.2">2</text>
<text x="179.9" y="402.2">3</text>
<text x="249.1" y="402.2">4</text>
<text x="318.2" y="402.2">5</text>
<text x="387.3" y="402.2">6</text>
<text x="456.5" y="402.2">7</text>
</g>
<g font-size="3.2" fill="#000080">
<text x="274.6" y="15.8">LED1</text>
<text x="275.2" y="19.3">Bipolar LED</text>
<text x="245.2" y="37.7">TL074IDT</text>
<text x="245.2" y="40.9">U4.3</text>
<text x="305.5" y="41.9">1K</text>
<text x="305.5" y="38.7">R29</text>
<text x="161.9" y="47.8">R4</text>
<text x="161.9" y="51">100K</text>
<text x="245.2" y="57.5">TL074IDT</text>
<text x="245.2" y="54.4">U1.3</text>
<text x="98.8" y="63.4">U1.1</text>
<text x="137.2" y="63.7">R2</text>
<text x="162.3" y="64.6">TL074IDT</text>
<text x="162.3" y="61.5">U1.2</text>
<text x="278.4" y="63.3">1K</text>
<text x="278.4" y="60.1">R3</text>
<text x="98.5" y="66.9">TL074IDT</text>
<text x="137.2" y="66.9">100K</text>
<text x="116.8" y="77.5">R5</text>
<text x="202.5" y="77.1">THRU_1</text>
<text x="307.4" y="77.1">OUT_1.1</text>
<text x="116.8" y="80.7">47K</text>
<text x="202.5" y="80.3">U5</text>
<text x="26.8" y="84.1">IN_1</text>
<text x="98.5" y="89.9">P1</text>
<text x="245.2" y="87.9">U1.4</text>
<text x="63.9" y="94.8">10M</text>
<text x="63.9" y="91.6">R1</text>
<text x="99.1" y="93.4">B100K</text>
<text x="116.8" y="94.8">47K</text>
<text x="116.8" y="91.6">R6</text>
<text x="245.2" y="91.1">TL074IDT</text>
<text x="278.4" y="93.6">R7</text>
<text x="278.4" y="96.8">1K</text>
<text x="54.7" y="111.7">J1</text>
<text x="307.4" y="110.6">OUT_1.2</text>
<text x="246.9" y="154">TL074IDT</text>
<text x="246.9" y="150.5">U4.4</text>
<text x="276.9" y="154">Bipolar LED</text>
<text x="276.9" y="150.5">LED2</text>
<text x="468.2" y="172.7">U8</text>
<text x="309" y="179.5">1K</text>
<text x="309" y="176.3">R28</text>
<text x="468.1" y="175.9">78L05</text>
<text x="161.9" y="185">100K</text>
<text x="161.9" y="181.8">R11</text>
<text x="245.2" y="191.6">TL074IDT</text>
<text x="245.2" y="188.5">U2.3</text>
<text x="98.8" y="197.5">U2.1</text>
<text x="137.2" y="197.7">R13</text>
<text x="162.3" y="195.5">U2.2</text>
<text x="278.4" y="197.4">1K</text>
<text x="278.4" y="194.2">R12</text>
<text x="368" y="197">EUROPWR</text>
<text x="368" y="194">PWR</text>
<text x="402.2" y="197.1">10uF</text>
<text x="402.2" y="193.9">C2</text>
<text x="98.5" y="201">TL074IDT</text>
<text x="137.2" y="200.9">100K</text>
<text x="162.3" y="198.7">TL074IDT</text>
<text x="206" y="205.8">THRU_2</text>
<text x="206" y="209">U6</text>
<text x="430.4" y="207.7">0.1uF</text>
<text x="430.4" y="204.5">C7</text>
<text x="446.3" y="207.7">0.1uF</text>
<text x="446.3" y="204.5">C4</text>
<text x="116.8" y="214.8">47K</text>
<text x="116.8" y="211.6">R10</text>
<text x="310.9" y="211.1">OUT_2.1</text>
<text x="25.1" y="218.2">IN_2</text>
<text x="245.2" y="222">U2.4</text>
<text x="402.2" y="220.1">10uF</text>
<text x="402.2" y="216.9">C3</text>
<text x="63.9" y="225.7">R14</text>
<text x="98.5" y="223.9">P2</text>
<text x="99.1" y="227.4">B100K</text>
<text x="116.8" y="225.7">R9</text>
<text x="245.2" y="225.1">TL074IDT</text>
<text x="278.4" y="227.7">R8</text>
<text x="63.9" y="228.9">10M</text>
<text x="116.8" y="228.9">47K</text>
<text x="278.4" y="230.9">1K</text>
<text x="52.9" y="245.7">J2</text>
<text x="310.9" y="244.7">OUT_2.2</text>
<text x="375.4" y="293">10pF</text>
<text x="375.4" y="289.8">C1</text>
<text x="199" y="298.3">R15</text>
<text x="119.6" y="305.1">U3.1</text>
<text x="199" y="301.4">1K</text>
<text x="277.3" y="304.7">100K</text>
<text x="277.3" y="301.6">R21</text>
<text x="291.4" y="304.7">100K</text>
<text x="291.4" y="301.6">R22</text>
<text x="119.6" y="308.3">TL074IDT</text>
<text x="332.1" y="310.3">100K</text>
<text x="332.1" y="307.1">R23</text>
<text x="374.5" y="310.3">100K</text>
<text x="374.5" y="307.1">R25</text>
<text x="85" y="315.6">R16</text>
<text x="239.9" y="315.5">U3.2</text>
<text x="33.9" y="318.7">IN_3</text>
<text x="85" y="318.8">10M</text>
<text x="239.9" y="318.6">TL074IDT</text>
<text x="262.5" y="321.2">R20</text>
<text x="331.7" y="322.1">TL074IDT</text>
<text x="331.7" y="319">U3.3</text>
<text x="374" y="322.5">U3.4</text>
<text x="262.5" y="324.4">100K</text>
<text x="353.3" y="327.9">100K</text>
<text x="353.3" y="324.7">R24</text>
<text x="374" y="325.7">TL074IDT</text>
<text x="396.5" y="328.2">R26</text>
<text x="396.5" y="331.4">1K</text>
<text x="216.5" y="341.1">P3</text>
<text x="199" y="347.6">R19</text>
<text x="216.5" y="344.3">XFADE</text>
<text x="416.7" y="345.2">OUT_3</text>
<text x="199" y="350.8">1K</text>
<text x="264.6" y="349.8">LED3</text>
<text x="269.9" y="353.3">Bipolar LED</text>
<text x="93.8" y="365">R18</text>
<text x="158.8" y="361.5">U4.1</text>
<text x="32.1" y="368.1">IN_4</text>
<text x="93.8" y="368.2">10M</text>
<text x="156.7" y="368.6">TL074IDT</text>
<text x="247" y="370.9">TL074IDT</text>
<text x="247" y="374.1">U4.2</text>
<text x="302" y="375.6">R27</text>
<text x="302" y="378.8">1K</text>
</g>
<g font-size="3.2" fill="#00f">
<text x="235.9" y="23.1">10</text>
<text x="257.5" y="26.6">8</text>
<text x="237.9" y="30.2">9</text>
<text x="72.1" y="65.4">2</text>
<text x="82.5" y="60.5" transform="rotate(-90 82.5 60.5)">4</text>
<text x="237.9" y="61.9">9</text>
<text x="257.5" y="65.4">8</text>
<text x="91.7" y="69">1</text>
<text x="155" y="69">6</text>
<text x="192" y="69">2</text>
<text x="235.9" y="69">10</text>
<text x="72.1" y="72.5">3</text>
<text x="155" y="76">5</text>
<text x="174.6" y="72.5">7</text>
<text x="192" y="76">3</text>
<text x="215.2" y="72.5">1</text>
<text x="82.5" y="82.2" transform="rotate(-90 82.5 82.2)">11</text>
<text x="235.9" y="95.4">13</text>
<text x="257.5" y="99">14</text>
<text x="235.9" y="102.5">12</text>
<text x="235.9" y="158.9">12</text>
<text x="235.9" y="166">13</text>
<text x="257.5" y="162.5">14</text>
<text x="461.7" y="180.1">1</text>
<text x="465.2" y="181.9">OUTPUT</text>
<text x="461.7" y="187.1">3</text>
<text x="465.2" y="188.9">INPUT</text>
<text x="82.5" y="194.6" transform="rotate(-90 82.5 194.6)">4</text>
<text x="195.5" y="197.7">2</text>
<text x="237.9" y="196">9</text>
<text x="72.1" y="199.5">2</text>
<text x="91.7" y="203">1</text>
<text x="155" y="203">6</text>
<text x="218.7" y="201.3">1</text>
<text x="235.9" y="203">10</text>
<text x="257.5" y="199.5">8</text>
<text x="72.1" y="206.6">3</text>
<text x="174.6" y="206.6">7</text>
<text x="195.5" y="204.8">3</text>
<text x="155" y="210.1">5</text>
<text x="82.5" y="216.2" transform="rotate(-90 82.5 216.2)">11</text>
<text x="235.9" y="229.5">13</text>
<text x="257.5" y="233">14</text>
<text x="235.9" y="236.5">12</text>
<text x="103.7" y="295.1" transform="rotate(-90 103.7 295.1)">4</text>
<text x="93.2" y="300">2</text>
<text x="112.9" y="303.6">1</text>
<text x="93.2" y="307.1">3</text>
<text x="103.7" y="316.8" transform="rotate(-90 103.7 316.8)">11</text>
<text x="232.6" y="323">6</text>
<text x="252.2" y="326.5">7</text>
<text x="324.3" y="326.5">9</text>
<text x="232.6" y="330">5</text>
<text x="322.3" y="333.6">10</text>
<text x="344" y="330">8</text>
<text x="364.6" y="330">13</text>
<text x="386.3" y="333.6">14</text>
<text x="364.6" y="337.1">12</text>
<text x="147.8" y="344.5" transform="rotate(-90 147.8 344.5)">4</text>
<text x="137.3" y="349.4">2</text>
<text x="157" y="353">1</text>
<text x="137.3" y="356.5">3</text>
<text x="239.6" y="356.5">5</text>
<text x="239.6" y="363.5">6</text>
<text x="259.3" y="360">7</text>
<text x="147.8" y="366.2" transform="rotate(-90 147.8 366.2)">11</text>
</g>
<g font-size="3.2">
<text x="461.7" y="183.6">2</text>
<text x="465.2" y="185.4">GROUND</text>
</g>
<g font-size="2.5" fill="#00f">
<text x="367.5" y="203">+12V</text>
<text x="368.6" y="206.6">GND</text>
<text x="367.6" y="210.1">-12V</text>
</g>
<g font-size="2.1" fill="#a54b4b">
<text x="300.9" y="65.1">P$1</text>
<text x="300.9" y="68.6">P$2</text>
<text x="35.6" y="72.2">P$1</text>
<text x="35.6" y="75.7">P$2</text>
<text x="300.9" y="72.2">P$3</text>
<text x="35.6" y="79.2">P$3</text>
<text x="300.9" y="98.6">P$1</text>
<text x="300.9" y="105.7">P$3</text>
<text x="300.9" y="102.1">P$2</text>
<text x="304.4" y="199.2">P$1</text>
<text x="304.4" y="202.7">P$2</text>
<text x="33.8" y="206.2">P$1</text>
<text x="33.8" y="209.7">P$2</text>
<text x="304.4" y="206.2">P$3</text>
<text x="33.8" y="213.3">P$3</text>
<text x="304.4" y="232.7">P$1</text>
<text x="304.4" y="239.7">P$3</text>
<text x="304.4" y="236.2">P$2</text>
<text x="42.7" y="306.8">P$1</text>
<text x="42.7" y="310.3">P$2</text>
<text x="42.7" y="313.8">P$3</text>
<text x="410.2" y="333.2">P$1</text>
<text x="410.2" y="340.3">P$3</text>
<text x="410.2" y="336.7">P$2</text>
<text x="40.9" y="356.1">P$1</text>
<text x="40.9" y="359.7">P$2</text>
<text x="40.9" y="363.2">P$3</text>
</g>
</svg>
